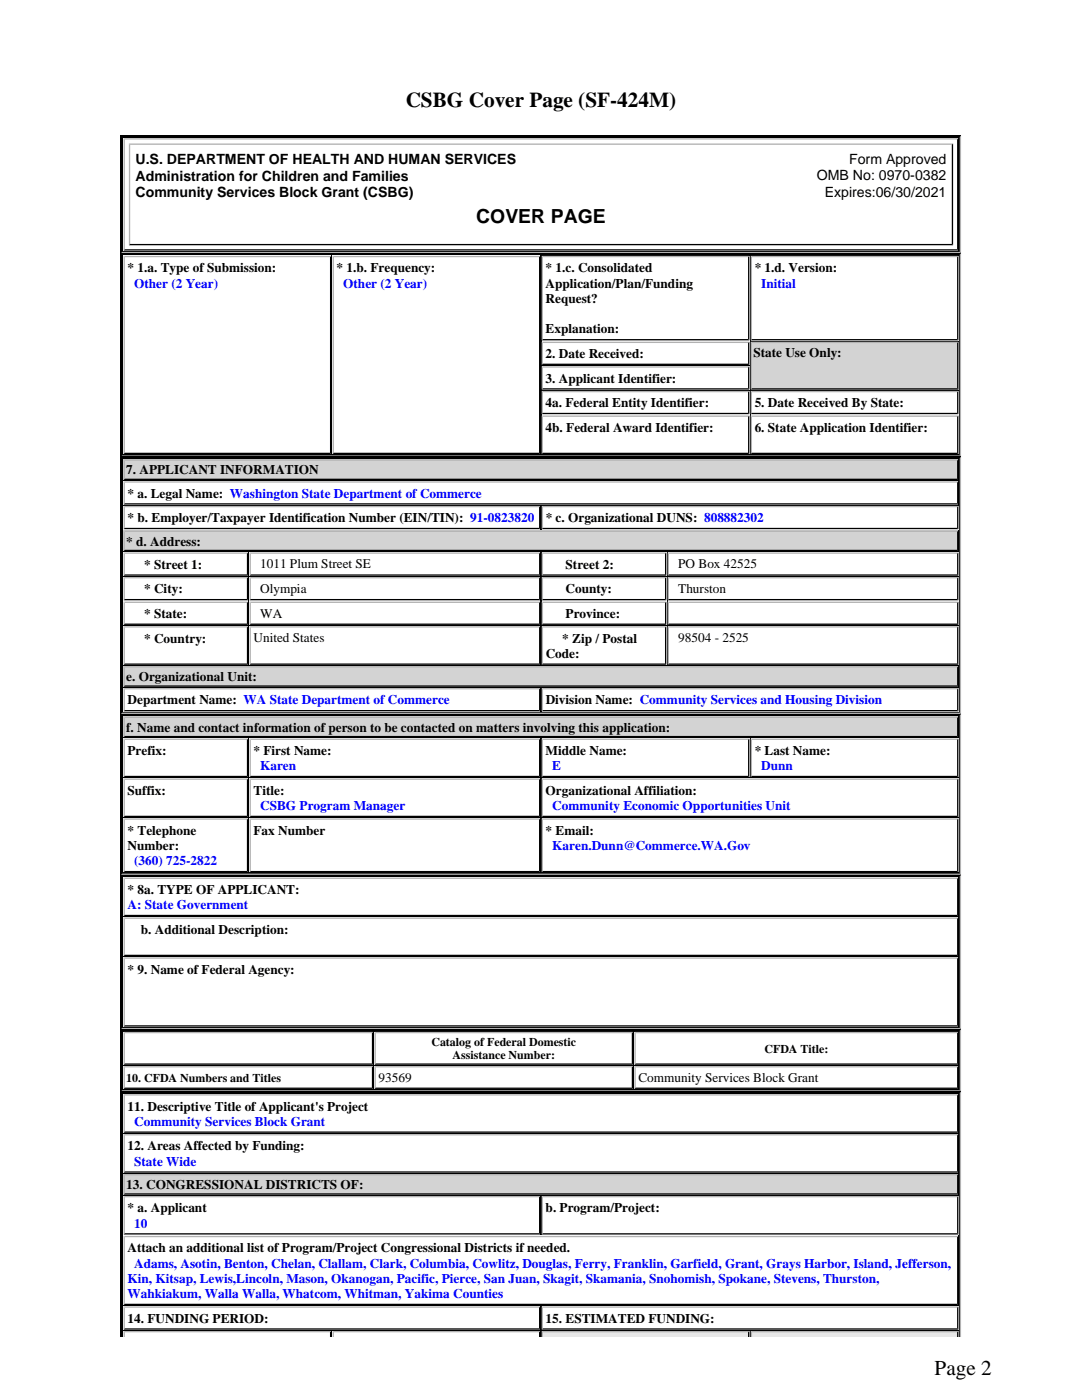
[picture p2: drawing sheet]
<svg xmlns="http://www.w3.org/2000/svg" width="216mm" height="279mm" viewBox="0 0 216 279" stroke-linecap="round" stroke-linejoin="round" font-family="sans-serif">
<path d="M24.1 27.1h167.7v23.4h-167.7z" fill="#000"/>
<path d="M24.1 27.2h167.7M24.3 27.1v23.4" fill="none" stroke="#000" stroke-width=".26"/>
<path d="M191.6 27.1v23.4M24.1 50.4h167.7" fill="none" stroke="#b2b2b2" stroke-width=".26"/>
<path d="M24.7 27.6h166.5v22.4h-166.5z" fill="#fff"/>
<path d="M24.7 27.7h166.5M24.8 27.6v22.4M25.7 28.8h164.5M25.8 28.6v20.3M191.6 50.5v40.6M24.1 91h167.7" fill="none" stroke="#b2b2b2" stroke-width=".26"/>
<path d="M190.1 28.6v20.3M191.1 27.6v22.4M24.1 50.7h167.7M24.3 50.5v40.6M24.7 49.9h166.5M25.7 48.8h164.5" fill="none" stroke="#000" stroke-width=".26"/>
<path d="M24.1 50.5h167.7v40.6h-167.7z" fill="#000"/>
<path d="M24.7 51.1h41.4v39.5h-41.4z" fill="#fff"/>
<path d="M24.7 51.2h41.4M24.8 51.1v39.5" fill="none" stroke="#b2b2b2" stroke-width=".26"/>
<path d="M66 51.1v39.5M24.7 90.5h41.4" fill="none" stroke="#000" stroke-width=".26"/>
<path d="M66.4 51.1h41.4v39.5h-41.4z" fill="#fff"/>
<path d="M66.4 51.2h41.4M66.5 51.1v39.5" fill="none" stroke="#b2b2b2" stroke-width=".26"/>
<path d="M107.7 51.1v39.5M66.4 90.5h41.4" fill="none" stroke="#000" stroke-width=".26"/>
<path d="M108.1 51.1h41.4v16.8h-41.4z" fill="#fff"/>
<path d="M108.1 51.2h41.4M108.2 51.1v16.8" fill="none" stroke="#b2b2b2" stroke-width=".26"/>
<path d="M149.4 51.1v16.8M108.1 67.8h41.4" fill="none" stroke="#000" stroke-width=".26"/>
<path d="M149.8 51.1h41.4v16.8h-41.4z" fill="#fff"/>
<path d="M149.8 51.2h41.4M149.9 51.1v16.8" fill="none" stroke="#b2b2b2" stroke-width=".26"/>
<path d="M191.1 51.1v16.8M149.8 67.8h41.4" fill="none" stroke="#000" stroke-width=".26"/>
<path d="M108.1 68.2h41.4v4.6h-41.4z" fill="#fff"/>
<path d="M108.1 68.3h41.4M108.2 68.2v4.6" fill="none" stroke="#b2b2b2" stroke-width=".26"/>
<path d="M108.1 72.7h41.4M149.4 68.2v4.6" fill="none" stroke="#000" stroke-width=".26"/>
<path d="M149.8 68.2h41.4v9.5h-41.4z" fill="#d3d3d3"/>
<path d="M149.8 68.3h41.4M149.9 68.2v9.5" fill="none" stroke="#b2b2b2" stroke-width=".26"/>
<path d="M149.8 77.6h41.4M191.1 68.2v9.5" fill="none" stroke="#000" stroke-width=".26"/>
<path d="M108.1 73.1h41.4v4.6h-41.4z" fill="#fff"/>
<path d="M108.1 73.2h41.4M108.2 73.1v4.6" fill="none" stroke="#b2b2b2" stroke-width=".26"/>
<path d="M108.1 77.6h41.4M149.4 73.1v4.6" fill="none" stroke="#000" stroke-width=".26"/>
<path d="M108.1 78h41.4v4.7h-41.4z" fill="#fff"/>
<path d="M108.1 78.1h41.4M108.2 78v4.7" fill="none" stroke="#b2b2b2" stroke-width=".26"/>
<path d="M149.4 78v4.7M108.1 82.5h41.4" fill="none" stroke="#000" stroke-width=".26"/>
<path d="M149.8 78h41.4v4.7h-41.4z" fill="#fff"/>
<path d="M149.8 78.1h41.4M149.9 78v4.7" fill="none" stroke="#b2b2b2" stroke-width=".26"/>
<path d="M191.1 78v4.7M149.8 82.5h41.4" fill="none" stroke="#000" stroke-width=".26"/>
<path d="M108.1 82.9h41.4v7.7h-41.4z" fill="#fff"/>
<path d="M108.1 83.1h41.4M108.2 82.9v7.7" fill="none" stroke="#b2b2b2" stroke-width=".26"/>
<path d="M108.1 90.5h41.4M149.4 82.9v7.7" fill="none" stroke="#000" stroke-width=".26"/>
<path d="M149.8 82.9h41.4v7.7h-41.4z" fill="#fff"/>
<path d="M149.8 83.1h41.4M149.9 82.9v7.7M191.6 91.1v51.4M24.1 142.4h167.7" fill="none" stroke="#b2b2b2" stroke-width=".26"/>
<path d="M24.1 91.3h167.7M24.3 91.1v51.4M149.8 90.5h41.4M191.1 82.9v7.7" fill="none" stroke="#000" stroke-width=".26"/>
<path d="M24.1 91.1h167.7v51.4h-167.7z" fill="#000"/>
<path d="M24.7 91.7h166.5v4.1h-166.5z" fill="#d3d3d3"/>
<path d="M24.7 91.8h166.5M24.8 91.7v4.1" fill="none" stroke="#b2b2b2" stroke-width=".26"/>
<path d="M24.7 95.7h166.5M191.1 91.7v4.1" fill="none" stroke="#000" stroke-width=".26"/>
<path d="M24.7 96.1h166.5v4.6h-166.5z" fill="#fff"/>
<path d="M24.7 96.2h166.5M24.8 96.1v4.6" fill="none" stroke="#b2b2b2" stroke-width=".26"/>
<path d="M191.1 96.1v4.6M24.7 100.6h166.5" fill="none" stroke="#000" stroke-width=".26"/>
<path d="M24.7 101h83.1v4.6h-83.1z" fill="#fff"/>
<path d="M24.7 101.1h83.1M24.8 101v4.6" fill="none" stroke="#b2b2b2" stroke-width=".26"/>
<path d="M24.7 105.5h83.1M107.7 101v4.6" fill="none" stroke="#000" stroke-width=".26"/>
<path d="M108.1 101h83.1v4.6h-83.1z" fill="#fff"/>
<path d="M108.1 101.1h83.1M108.2 101v4.6" fill="none" stroke="#b2b2b2" stroke-width=".26"/>
<path d="M108.1 105.5h83.1M191.1 101v4.6" fill="none" stroke="#000" stroke-width=".26"/>
<path d="M24.7 105.9h166.5v4.1h-166.5z" fill="#d3d3d3"/>
<path d="M24.7 106h166.5M24.8 105.9v4.1" fill="none" stroke="#b2b2b2" stroke-width=".26"/>
<path d="M24.7 109.9h166.5M191.1 105.9v4.1" fill="none" stroke="#000" stroke-width=".26"/>
<path d="M24.7 110.3h24.8v4.6h-24.8z" fill="#fff"/>
<path d="M24.7 110.4h24.8M24.8 110.3v4.6" fill="none" stroke="#b2b2b2" stroke-width=".26"/>
<path d="M24.7 114.8h24.8M49.4 110.3v4.6" fill="none" stroke="#000" stroke-width=".26"/>
<path d="M49.8 110.3h58v4.6h-58z" fill="#fff"/>
<path d="M49.8 110.4h58M49.9 110.3v4.6" fill="none" stroke="#b2b2b2" stroke-width=".26"/>
<path d="M49.8 114.8h58M107.7 110.3v4.6" fill="none" stroke="#000" stroke-width=".26"/>
<path d="M108.1 110.3h24.9v4.6h-24.9z" fill="#fff"/>
<path d="M108.1 110.4h24.9M108.2 110.3v4.6" fill="none" stroke="#b2b2b2" stroke-width=".26"/>
<path d="M108.1 114.8h24.9M132.8 110.3v4.6" fill="none" stroke="#000" stroke-width=".26"/>
<path d="M133.2 110.3h58v4.6h-58z" fill="#fff"/>
<path d="M133.2 110.4h58M133.4 110.3v4.6" fill="none" stroke="#b2b2b2" stroke-width=".26"/>
<path d="M133.2 114.8h58M191.1 110.3v4.6" fill="none" stroke="#000" stroke-width=".26"/>
<path d="M24.7 115.2h24.8v4.6h-24.8z" fill="#fff"/>
<path d="M24.7 115.3h24.8M24.8 115.2v4.6" fill="none" stroke="#b2b2b2" stroke-width=".26"/>
<path d="M24.7 119.7h24.8M49.4 115.2v4.6" fill="none" stroke="#000" stroke-width=".26"/>
<path d="M49.8 115.2h58v4.6h-58z" fill="#fff"/>
<path d="M49.8 115.3h58M49.9 115.2v4.6" fill="none" stroke="#b2b2b2" stroke-width=".26"/>
<path d="M49.8 119.7h58M107.7 115.2v4.6" fill="none" stroke="#000" stroke-width=".26"/>
<path d="M108.1 115.2h24.9v4.6h-24.9z" fill="#fff"/>
<path d="M108.1 115.3h24.9M108.2 115.2v4.6" fill="none" stroke="#b2b2b2" stroke-width=".26"/>
<path d="M108.1 119.7h24.9M132.8 115.2v4.6" fill="none" stroke="#000" stroke-width=".26"/>
<path d="M133.2 115.2h58v4.6h-58z" fill="#fff"/>
<path d="M133.2 115.3h58M133.4 115.2v4.6" fill="none" stroke="#b2b2b2" stroke-width=".26"/>
<path d="M133.2 119.7h58M191.1 115.2v4.6" fill="none" stroke="#000" stroke-width=".26"/>
<path d="M24.7 120.1h24.8v4.6h-24.8z" fill="#fff"/>
<path d="M24.7 120.2h24.8M24.8 120.1v4.6" fill="none" stroke="#b2b2b2" stroke-width=".26"/>
<path d="M24.7 124.6h24.8M49.4 120.1v4.6" fill="none" stroke="#000" stroke-width=".26"/>
<path d="M49.8 120.1h58v4.6h-58z" fill="#fff"/>
<path d="M49.8 120.2h58M49.9 120.1v4.6" fill="none" stroke="#b2b2b2" stroke-width=".26"/>
<path d="M49.8 124.6h58M107.7 120.1v4.6" fill="none" stroke="#000" stroke-width=".26"/>
<path d="M108.1 120.1h24.9v4.6h-24.9z" fill="#fff"/>
<path d="M108.1 120.2h24.9M108.2 120.1v4.6" fill="none" stroke="#b2b2b2" stroke-width=".26"/>
<path d="M108.1 124.6h24.9M132.8 120.1v4.6" fill="none" stroke="#000" stroke-width=".26"/>
<path d="M133.2 120.1h58v4.6h-58z" fill="#fff"/>
<path d="M133.2 120.2h58M133.4 120.1v4.6" fill="none" stroke="#b2b2b2" stroke-width=".26"/>
<path d="M133.2 124.6h58M191.1 120.1v4.6" fill="none" stroke="#000" stroke-width=".26"/>
<path d="M24.7 125h24.8v7.7h-24.8z" fill="#fff"/>
<path d="M24.7 125.1h24.8M24.8 125v7.7" fill="none" stroke="#b2b2b2" stroke-width=".26"/>
<path d="M24.7 132.5h24.8M49.4 125v7.7" fill="none" stroke="#000" stroke-width=".26"/>
<path d="M49.8 125h58v7.7h-58z" fill="#fff"/>
<path d="M49.8 125.1h58M49.9 125v7.7" fill="none" stroke="#b2b2b2" stroke-width=".26"/>
<path d="M49.8 132.5h58M107.7 125v7.7" fill="none" stroke="#000" stroke-width=".26"/>
<path d="M108.1 125h24.9v7.7h-24.9z" fill="#fff"/>
<path d="M108.1 125.1h24.9M108.2 125v7.7" fill="none" stroke="#b2b2b2" stroke-width=".26"/>
<path d="M108.1 132.5h24.9M132.8 125v7.7" fill="none" stroke="#000" stroke-width=".26"/>
<path d="M133.2 125h58v7.7h-58z" fill="#fff"/>
<path d="M133.2 125.1h58M133.4 125v7.7" fill="none" stroke="#b2b2b2" stroke-width=".26"/>
<path d="M133.2 132.5h58M191.1 125v7.7" fill="none" stroke="#000" stroke-width=".26"/>
<path d="M24.7 132.9h166.5v4.2h-166.5z" fill="#d3d3d3"/>
<path d="M24.7 133.1h166.5M24.8 132.9v4.2" fill="none" stroke="#b2b2b2" stroke-width=".26"/>
<path d="M24.7 136.9h166.5M191.1 132.9v4.2" fill="none" stroke="#000" stroke-width=".26"/>
<path d="M24.7 137.3h83.1v4.7h-83.1z" fill="#fff"/>
<path d="M24.7 137.5h83.1M24.8 137.3v4.7" fill="none" stroke="#b2b2b2" stroke-width=".26"/>
<path d="M107.7 137.3v4.7M24.7 141.8h83.1" fill="none" stroke="#000" stroke-width=".26"/>
<path d="M108.1 137.3h83.1v4.7h-83.1z" fill="#fff"/>
<path d="M108.1 137.5h83.1M108.2 137.3v4.7M191.6 142.5v32.1M24.1 174.5h167.7" fill="none" stroke="#b2b2b2" stroke-width=".26"/>
<path d="M191.1 137.3v4.7M24.1 142.6h167.7M24.3 142.5v32.1M108.1 141.8h83.1" fill="none" stroke="#000" stroke-width=".26"/>
<path d="M24.1 142.5h167.7v32.1h-167.7z" fill="#000"/>
<path d="M24.7 143h166.5v4.1h-166.5z" fill="#d3d3d3"/>
<path d="M24.7 143.2h166.5M24.8 143v4.1" fill="none" stroke="#b2b2b2" stroke-width=".26"/>
<path d="M24.7 147h166.5M191.1 143v4.1" fill="none" stroke="#000" stroke-width=".26"/>
<path d="M24.7 147.4h24.8v7.7h-24.8z" fill="#fff"/>
<path d="M24.7 147.5h24.8M24.8 147.4v7.7" fill="none" stroke="#b2b2b2" stroke-width=".26"/>
<path d="M24.7 155h24.8M49.4 147.4v7.7" fill="none" stroke="#000" stroke-width=".26"/>
<path d="M49.8 147.4h58v7.7h-58z" fill="#fff"/>
<path d="M49.8 147.5h58M49.9 147.4v7.7" fill="none" stroke="#b2b2b2" stroke-width=".26"/>
<path d="M49.8 155h58M107.7 147.4v7.7" fill="none" stroke="#000" stroke-width=".26"/>
<path d="M108.1 147.4h41.4v7.7h-41.4z" fill="#fff"/>
<path d="M108.1 147.5h41.4M108.2 147.4v7.7" fill="none" stroke="#b2b2b2" stroke-width=".26"/>
<path d="M108.1 155h41.4M149.4 147.4v7.7" fill="none" stroke="#000" stroke-width=".26"/>
<path d="M149.8 147.4h41.4v7.7h-41.4z" fill="#fff"/>
<path d="M149.8 147.5h41.4M149.9 147.4v7.7" fill="none" stroke="#b2b2b2" stroke-width=".26"/>
<path d="M149.8 155h41.4M191.1 147.4v7.7" fill="none" stroke="#000" stroke-width=".26"/>
<path d="M24.7 155.4h24.8v7.7h-24.8z" fill="#fff"/>
<path d="M24.7 155.5h24.8M24.8 155.4v7.7" fill="none" stroke="#b2b2b2" stroke-width=".26"/>
<path d="M49.4 155.4v7.7M24.7 162.9h24.8" fill="none" stroke="#000" stroke-width=".26"/>
<path d="M49.8 155.4h58v7.7h-58z" fill="#fff"/>
<path d="M49.8 155.5h58M49.9 155.4v7.7" fill="none" stroke="#b2b2b2" stroke-width=".26"/>
<path d="M107.7 155.4v7.7M49.8 162.9h58" fill="none" stroke="#000" stroke-width=".26"/>
<path d="M108.1 155.4h83.1v7.7h-83.1z" fill="#fff"/>
<path d="M108.1 155.5h83.1M108.2 155.4v7.7" fill="none" stroke="#b2b2b2" stroke-width=".26"/>
<path d="M191.1 155.4v7.7M108.1 162.9h83.1" fill="none" stroke="#000" stroke-width=".26"/>
<path d="M24.7 163.3h24.8v10.8h-24.8z" fill="#fff"/>
<path d="M24.7 163.5h24.8M24.8 163.3v10.8" fill="none" stroke="#b2b2b2" stroke-width=".26"/>
<path d="M24.7 173.9h24.8M49.4 163.3v10.8" fill="none" stroke="#000" stroke-width=".26"/>
<path d="M49.8 163.3h58v10.8h-58z" fill="#fff"/>
<path d="M49.8 163.5h58M49.9 163.3v10.8" fill="none" stroke="#b2b2b2" stroke-width=".26"/>
<path d="M49.8 173.9h58M107.7 163.3v10.8" fill="none" stroke="#000" stroke-width=".26"/>
<path d="M108.1 163.3h83.1v10.8h-83.1z" fill="#fff"/>
<path d="M108.1 163.5h83.1M108.2 163.3v10.8M191.6 174.6v30.8M24.1 205.3h167.7" fill="none" stroke="#b2b2b2" stroke-width=".26"/>
<path d="M24.1 174.7h167.7M24.3 174.6v30.8M108.1 173.9h83.1M191.1 163.3v10.8" fill="none" stroke="#000" stroke-width=".26"/>
<path d="M24.1 174.6h167.7v30.8h-167.7z" fill="#000"/>
<path d="M24.7 175.1h166.5v7.7h-166.5z" fill="#fff"/>
<path d="M24.7 175.3h166.5M24.8 175.1v7.7" fill="none" stroke="#b2b2b2" stroke-width=".26"/>
<path d="M191.1 175.1v7.7M24.7 182.7h166.5" fill="none" stroke="#000" stroke-width=".26"/>
<path d="M24.7 183.1h166.5v7.7h-166.5z" fill="#fff"/>
<path d="M24.7 183.2h166.5M24.8 183.1v7.7" fill="none" stroke="#b2b2b2" stroke-width=".26"/>
<path d="M24.7 190.7h166.5M191.1 183.1v7.7" fill="none" stroke="#000" stroke-width=".26"/>
<path d="M24.7 191.1h166.5v13.8h-166.5z" fill="#fff"/>
<path d="M24.7 191.2h166.5M24.8 191.1v13.8M24.1 217.7h167.7M191.6 205.4v12.4" fill="none" stroke="#b2b2b2" stroke-width=".26"/>
<path d="M191.1 191.1v13.8M24.1 205.5h167.7M24.3 205.4v12.4M24.7 204.7h166.5" fill="none" stroke="#000" stroke-width=".26"/>
<path d="M24.1 205.4h167.7v12.4h-167.7z" fill="#000"/>
<path d="M24.7 205.9h49.8v6.6h-49.8z" fill="#fff"/>
<path d="M24.7 206.1h49.8M24.8 205.9v6.6" fill="none" stroke="#b2b2b2" stroke-width=".26"/>
<path d="M24.7 212.4h49.8M74.3 205.9v6.6" fill="none" stroke="#000" stroke-width=".26"/>
<path d="M74.7 205.9h51.6v6.6h-51.6z" fill="#fff"/>
<path d="M74.7 206.1h51.6M74.9 205.9v6.6" fill="none" stroke="#b2b2b2" stroke-width=".26"/>
<path d="M74.7 212.4h51.6M126.2 205.9v6.6" fill="none" stroke="#000" stroke-width=".26"/>
<path d="M126.6 205.9h64.6v6.6h-64.6z" fill="#fff"/>
<path d="M126.6 206.1h64.6M126.7 205.9v6.6" fill="none" stroke="#b2b2b2" stroke-width=".26"/>
<path d="M126.6 212.4h64.6M191.1 205.9v6.6" fill="none" stroke="#000" stroke-width=".26"/>
<path d="M24.7 212.8h49.8v4.5h-49.8z" fill="#fff"/>
<path d="M24.7 212.9h49.8M24.8 212.8v4.5" fill="none" stroke="#b2b2b2" stroke-width=".26"/>
<path d="M24.7 217.2h49.8M74.3 212.8v4.5" fill="none" stroke="#000" stroke-width=".26"/>
<path d="M74.7 212.8h51.6v4.5h-51.6z" fill="#fff"/>
<path d="M74.7 212.9h51.6M74.9 212.8v4.5" fill="none" stroke="#b2b2b2" stroke-width=".26"/>
<path d="M74.7 217.2h51.6M126.2 212.8v4.5" fill="none" stroke="#000" stroke-width=".26"/>
<path d="M126.6 212.8h64.6v4.5h-64.6z" fill="#fff"/>
<path d="M126.6 212.9h64.6M126.7 212.8v4.5M191.6 217.8v48.9" fill="none" stroke="#b2b2b2" stroke-width=".26"/>
<path d="M24.1 218h167.7M24.3 217.8v48.9M126.6 217.2h64.6M191.1 212.8v4.5" fill="none" stroke="#000" stroke-width=".26"/>
<path d="M24.1 217.8h167.7v48.9h-167.7z" fill="#000"/>
<path d="M24.7 218.4h166.5v7.7h-166.5z" fill="#fff"/>
<path d="M24.7 218.5h166.5M24.8 218.4v7.7" fill="none" stroke="#b2b2b2" stroke-width=".26"/>
<path d="M191.1 218.4v7.7M24.7 225.9h166.5" fill="none" stroke="#000" stroke-width=".26"/>
<path d="M24.7 226.3h166.5v7.7h-166.5z" fill="#fff"/>
<path d="M24.7 226.5h166.5M24.8 226.3v7.7" fill="none" stroke="#b2b2b2" stroke-width=".26"/>
<path d="M24.7 233.9h166.5M191.1 226.3v7.7" fill="none" stroke="#000" stroke-width=".26"/>
<path d="M24.7 234.3h166.5v4.1h-166.5z" fill="#d3d3d3"/>
<path d="M24.7 234.4h166.5M24.8 234.3v4.1" fill="none" stroke="#b2b2b2" stroke-width=".26"/>
<path d="M24.7 238.3h166.5M191.1 234.3v4.1" fill="none" stroke="#000" stroke-width=".26"/>
<path d="M24.7 238.7h83.1v7.7h-83.1z" fill="#fff"/>
<path d="M24.7 238.8h83.1M24.8 238.7v7.7" fill="none" stroke="#b2b2b2" stroke-width=".26"/>
<path d="M107.7 238.7v7.7M24.7 246.2h83.1" fill="none" stroke="#000" stroke-width=".26"/>
<path d="M108.1 238.7h83.1v7.7h-83.1z" fill="#fff"/>
<path d="M108.1 238.8h83.1M108.2 238.7v7.7" fill="none" stroke="#b2b2b2" stroke-width=".26"/>
<path d="M191.1 238.7v7.7M108.1 246.2h83.1" fill="none" stroke="#000" stroke-width=".26"/>
<path d="M24.7 246.6h166.5v13.9h-166.5z" fill="#fff"/>
<path d="M24.7 246.8h166.5M24.8 246.6v13.9" fill="none" stroke="#b2b2b2" stroke-width=".26"/>
<path d="M191.1 246.6v13.9M24.7 260.3h166.5" fill="none" stroke="#000" stroke-width=".26"/>
<path d="M24.7 260.7h83.1v4.7h-83.1z" fill="#fff"/>
<path d="M24.7 260.9h83.1M24.8 260.7v4.7" fill="none" stroke="#b2b2b2" stroke-width=".26"/>
<path d="M24.7 265.2h83.1M107.7 260.7v4.7" fill="none" stroke="#000" stroke-width=".26"/>
<path d="M108.1 260.7h83.1v4.7h-83.1z" fill="#fff"/>
<path d="M108.1 260.9h83.1M108.2 260.7v4.7" fill="none" stroke="#b2b2b2" stroke-width=".26"/>
<path d="M108.1 265.2h83.1M191.1 260.7v4.7" fill="none" stroke="#000" stroke-width=".26"/>
<path d="M24.7 265.6h41.4v1.1h-41.4z" fill="#fff"/>
<path d="M24.7 265.8h41.4" fill="none" stroke="#b2b2b2" stroke-width=".26"/>
<path d="M24.7 265.6l.2 .3v.8h-.2z" fill-rule="evenodd" fill="#b2b2b2"/>
<path d="M66.1 265.6v1.1h-.3v-.8z" fill-rule="evenodd" fill="#000"/>
<path d="M66.4 265.6h41.4v1.1h-41.4z" fill="#fff"/>
<path d="M66.4 265.8h41.4" fill="none" stroke="#b2b2b2" stroke-width=".26"/>
<path d="M66.4 265.6l.2 .3v.8h-.2z" fill-rule="evenodd" fill="#b2b2b2"/>
<path d="M107.8 265.6v1.1h-.2v-.8z" fill-rule="evenodd" fill="#000"/>
<path d="M108.1 265.6h41.4v1.1h-41.4z" fill="#e6e6e6"/>
<path d="M108.1 265.8h41.4" fill="none" stroke="#b2b2b2" stroke-width=".26"/>
<path d="M108.1 265.6l.2 .3v.8h-.2z" fill-rule="evenodd" fill="#b2b2b2"/>
<path d="M149.3 265.9l.2-.3v1.1h-.2z" fill-rule="evenodd" fill="#000"/>
<path d="M149.8 265.6h41.4v1.1h-41.4z" fill="#e6e6e6"/>
<path d="M149.8 265.8h41.4" fill="none" stroke="#b2b2b2" stroke-width=".26"/>
<path d="M149.8 265.6l.3 .3v.8h-.3z" fill-rule="evenodd" fill="#b2b2b2"/>
<path d="M191.2 265.6v1.1h-.2v-.8z" fill-rule="evenodd" fill="#000"/>
<g font-size="4.2">
<text x="80.9" y="21.4">CSBG Cover Page (SF-424M)</text>
<text x="186.5" y="274.5">Page 2</text>
</g>
<text font-size="3.9" x="95" y="44.6">COVER PAGE</text>
<g font-size="2.8">
<text x="27" y="32.7">U.S. DEPARTMENT OF HEALTH AND HUMAN SERVICES</text>
<text x="163" y="36">OMB No: 0970-0382</text>
<text x="169.4" y="32.7">Form Approved</text>
<text x="27" y="36">Administration for Children and Families</text>
<text x="27" y="39.4">Community Services Block Grant (CSBG)</text>
<text x="164.6" y="39.3">Expires:06/30/2021</text>
</g>
<g font-size="2.6">
<text x="25.5" y="54.3">* 1.a. Type of Submission:</text>
<text x="67.2" y="54.3">* 1.b. Frequency:</text>
<text x="108.9" y="54.3">* 1.c. Consolidated</text>
<text x="108.9" y="57.4">Application/Plan/Funding</text>
<text x="150.6" y="54.3">* 1.d. Version:</text>
<text x="108.9" y="60.4">Request?</text>
<text x="108.9" y="66.6">Explanation:</text>
<text x="108.9" y="71.5">2. Date Received:</text>
<text x="150.3" y="71.2">State Use Only:</text>
<text x="108.9" y="76.4">3. Applicant Identifier:</text>
<text x="108.9" y="81.3">4a. Federal Entity Identifier:</text>
<text x="150.6" y="81.3">5. Date Received By State:</text>
<text x="108.9" y="86.2">4b. Federal Award Identifier:</text>
<text x="150.6" y="86.2">6. State Application Identifier:</text>
<text x="25.2" y="94.7">7. APPLICANT INFORMATION</text>
<text x="25.5" y="99.3">* a. Legal Name: Washington State Department of Commerce</text>
<text x="25.5" y="104.2">* b. Employer/Taxpayer Identification Number (EIN/TIN): 91-0823820</text>
<text x="108.9" y="104.2">* c. Organizational DUNS: 808882302</text>
<text x="25.2" y="108.9">* d. Address:</text>
<text x="28.8" y="113.5">* Street 1:</text>
<text x="51.9" y="113.4">1011 Plum Street SE</text>
<text x="112.9" y="113.5">Street 2:</text>
<text x="135.3" y="113.4">PO Box 42525</text>
<text x="28.8" y="118.4">* City:</text>
<text x="51.9" y="118.3">Olympia</text>
<text x="112.9" y="118.4">County:</text>
<text x="135.3" y="118.3">Thurston</text>
<text x="28.8" y="123.3">* State:</text>
<text x="51.9" y="123.2">WA</text>
<text x="112.9" y="123.3">Province:</text>
<text x="28.8" y="128.2">* Country:</text>
<text x="50.6" y="128.2">United States</text>
<text x="108.9" y="131.3">Code:</text>
<text x="112.2" y="128.2">* Zip / Postal</text>
<text x="135.3" y="128.2">98504 - 2525</text>
<text x="25.2" y="135.9">e. Organizational Unit:</text>
<text x="25.5" y="140.6">Department Name: WA State Department of Commerce</text>
<text x="108.9" y="140.6">Division Name: Community Services and Housing Division</text>
<text x="25.2" y="146">f. Name and contact information of person to be contacted on matters involving this application:</text>
<text x="25.5" y="150.7">Prefix:</text>
<text x="50.6" y="150.7">* First Name:</text>
<text x="108.9" y="150.7">Middle Name:</text>
<text x="150.6" y="150.7">* Last Name:</text>
<text x="25.5" y="158.6">Suffix:</text>
<text x="50.6" y="158.6">Title:</text>
<text x="108.9" y="158.6">Organizational Affiliation:</text>
<text x="25.5" y="166.6">* Telephone</text>
<text x="50.6" y="166.6">Fax Number</text>
<text x="108.9" y="166.6">* Email:</text>
<text x="25.5" y="169.7">Number:</text>
<text x="25.5" y="178.4">* 8a. TYPE OF APPLICANT:</text>
<text x="28.1" y="186.4">b. Additional Description:</text>
<text x="25.5" y="194.3">* 9. Name of Federal Agency:</text>
<text x="75.5" y="215.9">93569</text>
<text x="127.4" y="215.9">Community Services Block Grant</text>
<text x="25.5" y="221.6">11. Descriptive Title of Applicant's Project</text>
<text x="25.5" y="229.6">12. Areas Affected by Funding:</text>
<text x="25.2" y="237.3">13. CONGRESSIONAL DISTRICTS OF:</text>
<text x="25.5" y="241.9">* a. Applicant</text>
<text x="108.9" y="241.9">b. Program/Project:</text>
<text x="25.5" y="249.9">Attach an additional list of Program/Project Congressional Districts if needed.</text>
<text x="25.5" y="264">14. FUNDING PERIOD:</text>
<text x="108.9" y="264">15. ESTIMATED FUNDING:</text>
</g>
<g font-size="2.6" fill="#00f">
<text x="26.8" y="57.4">Other (2 Year)</text>
<text x="68.5" y="57.4">Other (2 Year)</text>
<text x="151.9" y="57.4">Initial</text>
<text x="51.9" y="153.7">Karen</text>
<text x="110.2" y="153.7">E</text>
<text x="151.9" y="153.7">Dunn</text>
<text x="51.9" y="161.7">CSBG Program Manager</text>
<text x="110.2" y="161.7">Community Economic Opportunities Unit</text>
<text x="26.8" y="172.7">(360) 725-2822</text>
<text x="110.2" y="169.7">Karen.Dunn@Commerce.WA.Gov</text>
<text x="25.5" y="181.5">A: State Government</text>
<text x="26.8" y="224.7">Community Services Block Grant</text>
<text x="26.8" y="232.7">State Wide</text>
<text x="26.8" y="245">10</text>
<text x="25.5" y="256">Kin, Kitsap, Lewis,Lincoln, Mason, Okanogan, Pacific, Pierce, San Juan, Skagit, Skamania, Snohomish, Spokane, Stevens, Thurston,</text>
<text x="26.8" y="253">Adams, Asotin, Benton, Chelan, Clallam, Clark, Columbia, Cowlitz, Douglas, Ferry, Franklin, Garfield, Grant, Grays Harbor, Island, Jefferson,</text>
<text x="25.5" y="259.1">Wahkiakum, Walla Walla, Whatcom, Whitman, Yakima Counties</text>
</g>
<g font-size="2.4">
<text x="86.1" y="208.7">Catalog of Federal Domestic</text>
<text x="25.2" y="215.9">10. CFDA Numbers and Titles</text>
<text x="90.3" y="211.4">Assistance Number:</text>
<text x="152.5" y="210.1">CFDA Title:</text>
</g>
</svg>
